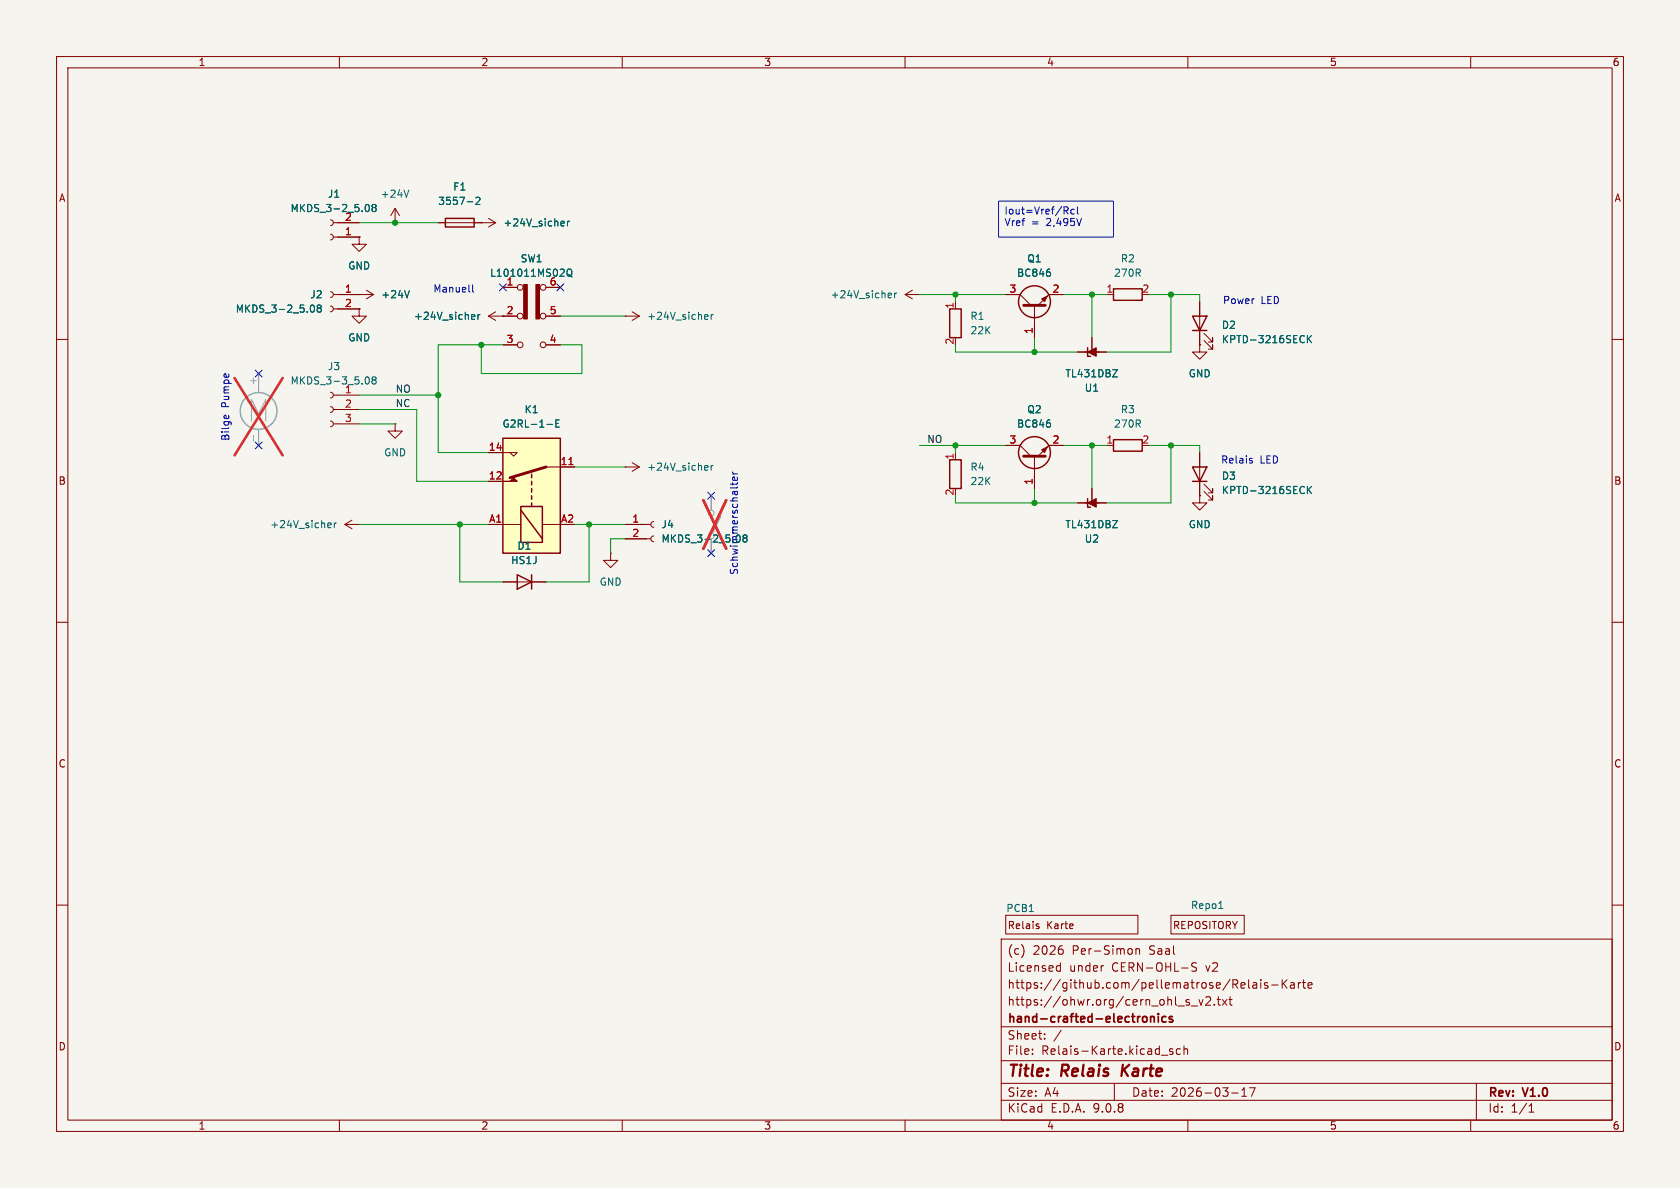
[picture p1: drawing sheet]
<svg xmlns="http://www.w3.org/2000/svg" width="297mm" height="210mm" viewBox="0 0 297 210" stroke-linecap="round" stroke-linejoin="round" font-family="sans-serif">
<path d="M0 0h297v210h-297z" fill="#f5f4ef" stroke="#f5f4ef" stroke-width=".18"/>
<g fill="none" stroke="#840000" stroke-width=".18">
<path d="M10 10h277v190h-277zM12 12h273v186h-273zM60 10v2M110 10v2M160 10v2M210 10v2M260 10v2M58.4 38.9l.4 .1 .1 .4-.1 .3-.4 .2M58.9 39.4h4.6M69.8 39.4h.1M69.8 36.8l.8 1.3M69.8 36.8l-.7 1.3"/>
<path d="M69.8 36.8v2.6M58.4 51.6l.4 .1 .1 .4-.1 .3-.4 .2M58.4 54.1l.4 .2 .1 .3-.1 .4-.4 .1M58.4 41.4l.4 .2 .1 .3-.1 .4-.4 .1M58.9 52.1h7.1M58.9 54.6h4.6M58.9 41.9h4.6M63.5 52.1h.1M63.5 41.9v1.3h-1.3l1.3 1.3 1.3-1.3h-1.3M63.5 41.9h.1M64.8 51.3l1.2 .8M66 52.1l-1.2 .7"/>
<path d="M86.4 55.9h2.5M86.4 55.9l1.2 .7M87.6 55.1l-1.2 .8M110.5 55.9h.1M110.5 55.9h2.5M111.8 55.1l1.2 .8M113 55.9l-1.2 .7M160 52.1h2.6M160 52.1l1.3 .7M161.3 51.3l-1.3 .8M162.6 52.1h.1M193 59.7v2.5"/>
<path d="M10 60h2M190.5 62.2h5.1M191.8 62.2h2.5M212.1 61v1.2h-1.3l1.3 1.3 1.3-1.3h-1.3M212.1 61h.1M285 60h2M212.1 80v7.6M212.9 86.9l1.5 1.5v-.8v.8h-.8M212.9 85.6l1.5 1.5v-.7v.7h-.8M10 110h2M285 110h2M10 160h2"/>
<path d="M177 166h108v32h-108zM181 167.6v1M186.9 171.6h.6M186.9 170.8h.6M187.5 170.2v1.5M187.8 167.8l.2 .3-.2 .5M195 170.7h.1M200 167.8l.2 .2v.4l-.2 .2M200.8 167.8l.2-.1 .4 .1 .1 .9M200.8 167.7v1M209.9 177.2l.3 .1 .1 .2-.2 .2h-.3M209.9 176.7l.3 .1"/>
<path d="M210.6 177.8h1.1M211.5 170.3l-.5-.1-.3 .1v.5l.7 .3 .1 .3-.3 .3-.5-.1M212 176.7l.3 1 .4-1M213.2 176.3l.5-.1 .3 .1v.3l-.9 1.1h.9M214.7 177.6v.1M215.2 176.7h.5M215.4 176.2v1.3l.3 .2M216.1 176.7l.8 1M216.9 176.7l-.8 1M217.2 176.7h.6M217.5 176.2v1.3l.3 .2M219.6 173.7l.4 .1 .1 .3-.7 .1"/>
<path d="M220 174.6l-.4 .1M220.7 173.2v1.3l.3 .2M221.5 173.8h.6l.1 .9M222.2 174.1h-.5a.29 .29 0 0 0-.3 .3 .29 .29 0 0 0 .3 .3l.5-.1M222.9 173.2v.1M222.9 173.7v1M224.1 173.8l-.4-.1-.2 .2 .1 .2 .5 .2v.3h-.6M224.8 174.1h1.2M226.7 173.2v1.5M226.9 173.8l.6 .9M227.5 173.2l-.8 .9M228.2 173.8h.5l.1 .9"/>
<path d="M228.8 174.1h-.5a.29 .29 0 0 0-.2 .3 .29 .29 0 0 0 .2 .3l.5-.1M229.5 173.7v1M230 173.7l-.3 .1-.2 .2M230.2 173.7h.6M230.5 173.2v1.3l.3 .2M231.2 174.2l.8-.1-.1-.3-.4-.1-.3 .2 .1 .7h.6M285 160h2M60 198v2M110 198v2M160 198v2M177 194.5h108M177 191.5h108"/>
<path d="M177 187.5h108M177 181.5h108M182.5 186.3v.1M182.5 185.5v.1M184.7 183.6v.1M184.7 182.8v.1M187.6 182.1l-1.3 2M197 191.5v3M205.3 186.5h1.2M207.3 185.5l-.3-.1-.3 .2 .1 .2 .5 .2v.3h-.6M208.7 185.5l-.5-.1-.2 .3v.4l.1 .2h.6M209.3 185.5l.2-.1 .4 .1 .1 .9"/>
<path d="M209.3 184.9v1.5M210 198v2M217.7 193.2h1.2M219.5 193.8h.9M219.5 192.7l.5-.4v1.5M220.9 192.3h1l-.7 1.5M260 198v2M261 191.5v6.5M270.3 196.6h.9M270.3 195.5l.4-.4v1.5"/>
</g>
<path d="M198.5 188.2l-.2 2M199.6 188.2l-1.2 1.2" fill="none" stroke="#840000" stroke-width=".4"/>
<path d="M203.4 179.7v1M203.4 179.8l.2-.1 .4 .1 .1 .9M204.8 179.2v.1M204.8 179.7v1M206.1 179.8l-.4-.1-.3 .3v.4l.2 .2h.5M207.3 179.8l-.4-.1-.2 .2 .1 .2 .5 .2v.3h-.6" fill="none" stroke="#840000" stroke-width=".3"/>
<path d="M192.3 62.2l1.5-.7v1.5z" fill="#840000" stroke="#840000" stroke-width=".18"/>
<path d="M192.3 61.5v1.5h.5M210.8 82.6h2.6l-1.3 2.5zM210.8 85.1h2.6" fill="none" stroke="#840000" stroke-width=".25"/>
<g fill="none" stroke="#006464" stroke-width=".18">
<path d="M64.9 36.1a.68 .68 0 0 1 .4 .7 .68 .68 0 0 1-.4 .6M66 36.7l-.2-.3 .2-.3h.3l.2 .3-.2 .3M66 36.7l-.2 .2v.4l.2 .1 .4-.1 .1-.1v-.3l-.2-.2M66 36.7h.3M72.3 33.6l-.5 1.3M55.2 53.9a.68 .68 0 0 1 .4 .7 .68 .68 0 0 1-.4 .6M56.3 54.5l-.2-.3 .2-.3h.3l.2 .3-.2 .3M56.3 54.5l-.2 .2v.4l.2 .1 .4-.1 .1-.2v-.2l-.2-.2M56.3 54.5h.3M72.4 51.4l-.4 1.2M83.5 55.6l.4 .1 .1 .2-.7 .1M83.9 56.4l-.4 .1"/>
<path d="M84.5 55.6v.9M84.9 55.6l-.4 .3M124.8 55.6l.3 .1 .1 .2-.6 .1M125.1 56.4l-.3 .1M125.7 55.6v.9M126.1 55.6l-.4 .3M157.2 51.8l.4 .1v.2l-.6 .1M157.6 52.6h-.4M158.2 51.8v.8M158.5 51.8l-.3 .2M196.7 65.3h.8l-.8 1.3h.8M230.5 86l.1 .1"/>
<path d="M230.6 87.1l-.1 .1M231.1 86v1.3M231.3 86.5l.6 .8M231.9 86l-.8 .7"/>
</g>
<path d="M88.9 77.5h10.2v20.3h-10.2z" fill="#ffffc2"/>
<g fill="none" stroke="#840000" stroke-width=".18">
<path d="M59.7 39.4h3.8M77.5 39.4h10.1M85.1 39.4h.1M86.4 38.6l1.2 .8M87.6 39.4l-1.2 .7M59.7 52.1h3.8M59.7 54.6h3.8M59.7 41.9h3.8M63.5 54.6v1.3h-1.3l1.3 1.3 1.3-1.3h-1.3M63.5 54.6h.1M63.5 41.9h.1M63.5 52.1h.1"/>
<path d="M88.9 50.8h2.5M88.9 55.9h2.5M96.5 50.8h2.6M96.5 55.9h2.6M168.9 53.3v1.3M177.8 52.1h2.5l1.9 1.9M182.9 54v5.7M188 52.1h-2.6l-1.9 1.9M193 59.7v2.5M195.6 52.1h1.2M212.1 53.3v7.7M212.9 58.9l1.5 1.6v-.8v.8h-.8"/>
<path d="M58.4 69.3l.4 .2 .1 .4-.1 .3-.4 .2M58.4 71.9l.4 .1 .1 .4-.1 .3-.4 .2M58.4 74.4l.4 .2 .1 .3-.1 .4-.4 .1M58.9 69.9h4.6M58.9 72.4h4.6M58.9 74.9h4.6M69.8 74.9v1.3h1.3l-1.3 1.3-1.2-1.3h1.2M69.8 74.9h.1M88.9 61h2.5M96.5 61h2.6M177.8 78.7h2.5l1.9 1.9M188 78.7h-2.6l-1.9 1.9"/>
<path d="M190.5 62.2h5.1M195.6 78.7h1.2M212.1 61h.1M212.9 60.2l1.5 1.5v-.7v.7h-.8M61 92.7h2.5M61 92.7l1.2 .8M62.2 91.9l-1.2 .8M63.5 92.7h.1M86.4 80h5l-.6 .6-.6-.6M86.4 92.7h5.7M86.4 85.1h2.5M95.9 92.7h3.2"/>
<path d="M96.5 82.6h5.1M107.9 97.8v1.3h-1.2l1.2 1.2 1.3-1.2h-1.3M107.9 97.8h.1M110.5 82.6h.1M110.5 92.7h4.6M110.5 82.6h2.5M110.5 95.3h4.6M111.8 81.8l1.2 .8M113 82.6l-1.2 .7M115.6 92.2l-.4 .2-.1 .3 .1 .4 .4 .1M115.6 94.7l-.4 .2-.1 .4 .1 .3 .4 .2M168.9 80v1.3"/>
<path d="M182.9 80.6v5.8M190.5 88.9h5.1M191.8 88.9h2.5M193 86.4v2.5M212.1 87.6v1.3h-1.3l1.3 1.3 1.3-1.3h-1.3M212.1 87.6h.1M212.1 80v2.6M212.1 85.1v2.5M88.9 102.9h7.6M177.8 161.8h23.4v3.3h-23.4zM183.4 163.7l.3 .1v.2l-.2 .2h-.2M183.4 163.3l.3 .1"/>
<path d="M207 161.8h13v3.3h-13z"/>
<circle cx="91.9" cy="50.8" r=".51"/>
<circle cx="91.9" cy="55.9" r=".51"/>
<circle cx="96" cy="55.9" r=".51"/>
<circle cx="96" cy="50.8" r=".51"/>
<circle cx="91.9" cy="61" r=".51"/>
<circle cx="96" cy="61" r=".51"/>
</g>
<g fill="none" stroke="#840000" stroke-width=".25">
<path d="M78.7 38.6h5.1v1.5h-5.1zM167.9 54.6h2v5.1h-2zM196.8 51.1h5.1v2h-5.1zM210.8 55.9h2.6l-1.3 2.5zM210.8 58.4h2.6M88.9 77.5h10.2v20.3h-10.2zM196.8 77.7h5.1v2.1h-5.1zM92.1 89.5h3.8v6.4h-3.8zM92.1 90.2l3.8 5.1M94 83.8v.7M94 85.1v.6M94 86.4v.6"/>
<path d="M94 87.6v.7M94 88.9v.6M167.9 81.3h2v5.1h-2zM192.3 88.1v1.6h.5M91.4 101.6l2.6 1.3-2.6 1.2zM94 101.6v2.5"/>
<circle cx="182.9" cy="53.3" r="2.82"/>
<circle cx="182.9" cy="80" r="2.82"/>
</g>
<g fill="#840000" stroke="#840000" stroke-width=".18">
<path d="M88.9 85.1h1.3l.6-.6 .6 .6z"/>
<path d="M92.6 50.3h.6v6.1h-.6z"/>
<path d="M94.7 50.3h.7v6.1h-.7z"/>
<path d="M184.1 52.8l1.1-.5-.5 1z"/>
<path d="M192.3 88.9l1.5-.8v1.6z"/>
<path d="M184.1 79.5l1.1-.5-.5 1z"/>
</g>
<path d="M181 54h3.8M96.5 82.6l-6.3 1.9M181 80.6h3.8" fill="none" stroke="#840000" stroke-width=".51"/>
<path d="M100.6 82.1h.7" fill="none" stroke="#a90000" stroke-width=".18"/>
<g fill="none" stroke="#006464" stroke-width=".18">
<path d="M64.9 36.1a.68 .68 0 0 1 .4 .7 .68 .68 0 0 1-.4 .6M66 36.7l-.2-.3 .2-.3h.3l.2 .3-.2 .3M66 36.7l-.2 .2v.4l.2 .1 .4-.1 .1-.1v-.3l-.2-.2M66 36.7h.3M82.6 35.7h1M84.1 35l.5-.1 .2 .3-.7 .9h.7M99.4 39.1l.3 .1 .1 .2-.6 .1M99.7 39.9h-.3M100.3 39.1v.8M100.7 39.1l-.4 .2M55.2 53.9a.68 .68 0 0 1 .4 .7 .68 .68 0 0 1-.4 .6M56.3 54.5l-.2-.3 .2-.3h.3l.2 .3-.2 .3"/>
<path d="M56.3 54.5l-.2 .2v.4l.2 .1 .4-.1 .1-.2v-.2l-.2-.2M56.3 54.5h.3M72.4 51.4l-.4 1.2M83.5 55.6l.4 .1 .1 .2-.7 .1M83.9 56.4l-.4 .1M84.5 55.6v.9M84.9 55.6l-.4 .3M100.3 47.8l.2-.2a.43 .43 0 0 1 .6 .4v.4a.42 .42 0 0 1-.4 .5 .42 .42 0 0 1-.5-.5zM100.5 48.5l.6 .5M185.6 48.1l.1 .2-.1 .5M230.5 59.4h.1M231.1 59.3v1.3"/>
<path d="M231.3 59.9l.6 .7M231.9 59.3l-.8 .7M64.9 66.6a.68 .68 0 0 1 .4 .7 .68 .68 0 0 1-.4 .6M66 67.2l-.2-.3 .2-.3h.3l.2 .3-.2 .3M66 67.2l-.2 .2v.4l.2 .1 .4-.1 .1-.2v-.2l-.2-.2M66 67.2h.3M96.7 75h1M98.3 74.8h.4M98.9 74.2h-.6v1.3h.6M185.6 74.8l.1 .2-.1 .4M196.7 65.3h.8l-.8 1.3h.8M230.6 60.5h-.1"/>
<path d="M58.1 92.4l.4 .1 .1 .2-.7 .2M58.5 93.2l-.4 .1M59.1 92.4v.9M59.5 92.4l-.4 .3M124.8 82.3h.3l.1 .3-.6 .1M125.1 83.1h-.3M125.7 82.3v.8M126.1 82.3l-.4 .2M131.6 95.1l-.3-.2 .3-.3h.2l.3 .2-.3 .3M131.6 95.1l-.3 .2 .1 .4 .2 .1h.3l.2-.2v-.3l-.3-.2M131.6 95.1h.2M196.7 92h.8l-.8 1.3h.8"/>
<path d="M230.5 86l.1 .1M230.6 87.1l-.1 .1M231.1 86v1.3M231.3 86.5l.6 .8M231.9 86l-.8 .7M215.5 160.6h.7"/>
</g>
<g fill="none" stroke="#9c9b98" stroke-width=".18">
<path d="M44.4 74.4v-3.8l1.3 2.6 1.3-2.6v3.8M45.7 66v3.4M45.7 75.9v2.8M125.7 87.6v2.6M125.7 95.3v2.5M127.5 91.2l-1.5 3"/>
<circle cx="125.7" cy="90.7" r=".51"/>
</g>
<circle cx="45.7" cy="72.6" r="3.3" fill="none" stroke="#9c9b98" stroke-width=".25"/>
<path d="M44.8 77v1" fill="none" stroke="#939391" stroke-width=".18"/>
<path d="M41.5 66.8l8.5 13.7M50 66.8l-8.5 13.7M124.3 88.4l4.1 8.6M128.4 88.4l-4.1 8.6" fill="none" stroke="#e12e31" stroke-width=".46"/>
<g fill="none" stroke="#009600" stroke-width=".18">
<path d="M63.5 39.4h14M99.1 55.9h11.4M162.6 52.1h15.2M168.9 52.1v1.2M182.9 59.7v2.5M188 52.1h7.6M193 52.1v7.6M203.2 52.1h8.9v1.2M207 52.1v10.1h-11.4M63.5 69.9h14M63.5 72.4h10.2v12.7h12.7M63.5 74.9h6.3"/>
<path d="M85.1 61v5h17.8v-5h-3.8M88.9 61h-11.4v19h8.9M162.6 78.7h15.2M168.9 61v1.2h21.6M168.9 78.7v1.3M188 78.7h7.6M193 78.7v7.7M203.2 78.7h8.9v1.3M207 78.7v10.2h-11.4M63.5 92.7h22.9M81.3 92.7v10.2h7.6M101.6 92.7h8.9"/>
<path d="M101.6 82.6h8.9M104.1 92.7v10.2h-7.6M110.5 95.3h-2.6v2.5M168.9 87.6v1.3h21.6M182.9 86.4v2.5"/>
</g>
<path d="M88.3 50.2l1.2 1.2M89.5 50.2l-1.2 1.2M98.5 50.2l1.2 1.2M99.7 50.2l-1.2 1.2M45.1 78.1l1.2 1.2M45.1 65.4l1.2 1.2M46.3 78.1l-1.2 1.2M46.3 65.4l-1.2 1.2M125.1 87l1.2 1.2M125.1 97.2l1.2 1.2M126.3 87l-1.2 1.2M126.3 97.2l-1.2 1.2" fill="none" stroke="#000084" stroke-width=".18"/>
<g fill="none" stroke="#0000c2" stroke-width=".18">
<path d="M176.5 35.6h20.3v6.3h-20.3zM188.1 36.6h.5l.2 .2-.1 .4h-.6M188.4 37.2l.4 .6M189.9 37h-.3l-.3 .2 .1 .6h.5M190.5 36.6v1.1l.1 .1M83.6 50.4v1.1l.1 .1M39.6 73.6l.3-.2 .1 .6M40.4 73.5l.1 .1M129.5 83.4l.3 .4M129.5 85.3v.5M129.5 83.8h.9M130.3 84.4l.1 .3-.2 .2h-.6v-.5l.2-.1 .2 .6"/>
<path d="M130.4 85.3l-.2 .3h-1.1M221.1 81.4l.3 .1v.2l-.1 .2h-.3M221.1 81l.3 .1"/>
</g>
<g fill="#009600" stroke="#009600" stroke-width=".18">
<circle cx="85.1" cy="61" r=".46"/>
<circle cx="77.5" cy="69.9" r=".46"/>
<circle cx="81.3" cy="92.7" r=".46"/>
<circle cx="104.1" cy="92.7" r=".46"/>
<circle cx="168.9" cy="52.1" r=".46"/>
<circle cx="193" cy="78.7" r=".46"/>
<circle cx="182.9" cy="62.2" r=".46"/>
<circle cx="207" cy="52.1" r=".46"/>
<circle cx="193" cy="52.1" r=".46"/>
<circle cx="69.8" cy="39.4" r=".46"/>
<circle cx="207" cy="78.7" r=".46"/>
<circle cx="168.9" cy="78.7" r=".46"/>
<circle cx="182.9" cy="88.9" r=".46"/>
</g>
<g font-size="2.8" fill="#840000">
<text x="178" y="190.9">Title:</text>
<text x="187.7" y="190.9">Relais</text>
<text x="199.1" y="190.9">Karte</text>
</g>
<g font-size="2.1" fill="#840000">
<text x="178" y="172">Licensed</text>
<text x="178" y="169">(c)</text>
<text x="182.6" y="169">2026</text>
<text x="189" y="172">under</text>
<text x="189.6" y="169">Per-Simon</text>
<text x="196.6" y="172">CERN-OHL-S</text>
<text x="203.3" y="169">Saal</text>
<text x="213.3" y="172">v2</text>
<text x="178" y="178">https://ohwr.org/cern_ohl_s_v2.txt</text>
<text x="178" y="175">https://github.com/pellematrose/Relais-Karte</text>
<text x="178" y="184">Sheet:</text>
<text x="178" y="181.2">hand-crafted-electronics</text>
<text x="178" y="186.7">File:</text>
<text x="184.1" y="186.7">Relais-Karte.kicad_sch</text>
<text x="178" y="196.9">KiCad</text>
<text x="178" y="194.1">Size:</text>
<text x="184.7" y="194.1">A4</text>
<text x="185.7" y="196.9">E.D.A.</text>
<text x="193.3" y="196.9">9.0.8</text>
<text x="200" y="194.1">Date:</text>
<text x="207" y="194.1">2026-03-17</text>
<text x="263" y="194.3">Rev:</text>
<text x="263" y="196.9">Id:</text>
<text x="267.1" y="196.9">1/1</text>
<text x="269.4" y="194.3">V1.0</text>
</g>
<g font-size="1.8" fill="#840000">
<text x="35" y="11.9">1</text>
<text x="85" y="11.9">2</text>
<text x="135" y="11.9">3</text>
<text x="185" y="11.9">4</text>
<text x="235" y="11.9">5</text>
<text x="285" y="11.9">6</text>
<text x="10.3" y="35.9">A</text>
<text x="285.3" y="35.9">A</text>
<text x="89.5" y="55.6">2</text>
<text x="10.3" y="85.9">B</text>
<text x="285.3" y="85.9">B</text>
<text x="10.3" y="135.9">C</text>
<text x="285.3" y="135.9">C</text>
<text x="178.1" y="164.4">Relais</text>
<text x="185" y="164.4">Karte</text>
<text x="207.3" y="164.4">REPOSITORY</text>
<text x="10.3" y="185.9">D</text>
<text x="285.3" y="185.9">D</text>
<text x="35" y="199.9">1</text>
<text x="85" y="199.9">2</text>
<text x="135" y="199.9">3</text>
<text x="185" y="199.9">4</text>
<text x="235" y="199.9">5</text>
<text x="285" y="199.9">6</text>
</g>
<g font-size="1.8" fill="#006464">
<text x="57.9" y="35.2">J1</text>
<text x="67.2" y="35.2">+24V</text>
<text x="80" y="33.9">F1</text>
<text x="51.3" y="37.7">MKDS_3-2_5.08</text>
<text x="77.4" y="36.4">3557-2</text>
<text x="88.9" y="40.2">+24V_sicher</text>
<text x="61.5" y="47.9">GND</text>
<text x="91.9" y="46.6">SW1</text>
<text x="181.5" y="46.6">Q1</text>
<text x="198" y="46.6">R2</text>
<text x="54.8" y="52.9">J2</text>
<text x="67.3" y="52.9">+24V</text>
<text x="86.5" y="49.1">L101011MS02Q</text>
<text x="146.7" y="52.9">+24V_sicher</text>
<text x="179.7" y="49.1">BC846</text>
<text x="196.8" y="49.1">270R</text>
<text x="41.6" y="55.5">MKDS_3-2_5.08</text>
<text x="73.1" y="56.7">+24V_sicher</text>
<text x="114.3" y="56.7">+24V_sicher</text>
<text x="171.5" y="56.7">R1</text>
<text x="171.5" y="59.3">22K</text>
<text x="215.9" y="58.3">D2</text>
<text x="57.9" y="65.6">J3</text>
<text x="61.5" y="60.6">GND</text>
<text x="215.9" y="60.9">KPTD-3216SECK</text>
<text x="51.3" y="68.2">MKDS_3-3_5.08</text>
<text x="60.9" y="69.6">1</text>
<text x="188.3" y="66.9">TL431DBZ</text>
<text x="191.7" y="69.4">U1</text>
<text x="210.1" y="66.9">GND</text>
<text x="88.7" y="75.8">G2RL-1-E</text>
<text x="92.6" y="73.3">K1</text>
<text x="179.7" y="75.8">BC846</text>
<text x="181.5" y="73.3">Q2</text>
<text x="196.8" y="75.8">270R</text>
<text x="198" y="73.3">R3</text>
<text x="67.8" y="80.9">GND</text>
<text x="114.3" y="83.4">+24V_sicher</text>
<text x="171.5" y="83.4">R4</text>
<text x="171.5" y="86">22K</text>
<text x="215.9" y="85">D3</text>
<text x="215.9" y="87.5">KPTD-3216SECK</text>
<text x="47.7" y="93.6">+24V_sicher</text>
<text x="116.8" y="93.6">J4</text>
<text x="188.3" y="93.6">TL431DBZ</text>
<text x="210.1" y="93.6">GND</text>
<text x="90.2" y="99.9">HS1J</text>
<text x="91.4" y="97.4">D1</text>
<text x="116.8" y="96.1">MKDS_3-2_5.08</text>
<text x="130.7" y="101.7" transform="rotate(-90 130.7 101.7)">Schwimmerschalter</text>
<text x="191.7" y="96.1">U2</text>
<text x="105.9" y="103.7">GND</text>
<text x="177.8" y="161.4">PCB1</text>
<text x="210.5" y="160.9">Repo1</text>
</g>
<g font-size="1.8" fill="#a90000">
<text x="60.9" y="41.7">1</text>
<text x="60.9" y="39.1">2</text>
<text x="60.9" y="51.8">1</text>
<text x="89.5" y="50.5">1</text>
<text x="97.1" y="50.5">6</text>
<text x="178.4" y="51.8">3</text>
<text x="186" y="51.8">2</text>
<text x="195.5" y="51.8">1</text>
<text x="201.9" y="51.8">2</text>
<text x="60.9" y="54.4">2</text>
<text x="97.1" y="55.6">5</text>
<text x="168.7" y="54.7" transform="rotate(-90 168.7 54.7)">1</text>
<text x="182.6" y="59.1" transform="rotate(-90 182.6 59.1)">1</text>
<text x="89.5" y="60.7">3</text>
<text x="97.1" y="60.7">4</text>
<text x="168.7" y="61" transform="rotate(-90 168.7 61)">2</text>
<text x="60.9" y="72.1">2</text>
<text x="60.9" y="74.7">3</text>
<text x="86.3" y="79.8">14</text>
<text x="99" y="82.3">11</text>
<text x="168.7" y="81.4" transform="rotate(-90 168.7 81.4)">1</text>
<text x="178.4" y="78.5">3</text>
<text x="186" y="78.5">2</text>
<text x="195.5" y="78.5">1</text>
<text x="201.9" y="78.5">2</text>
<text x="86.3" y="84.8">12</text>
<text x="168.7" y="87.7" transform="rotate(-90 168.7 87.7)">2</text>
<text x="182.6" y="85.8" transform="rotate(-90 182.6 85.8)">1</text>
<text x="86.4" y="92.5">A1</text>
<text x="99.1" y="92.5">A2</text>
<text x="111.7" y="92.5">1</text>
<text x="111.7" y="95">2</text>
</g>
<g font-size="1.8" fill="#0000c2">
<text x="177.5" y="38.2">Iout=Vref/Rcl</text>
<text x="177.5" y="40.3">Vref</text>
<text x="182.3" y="40.3">=</text>
<text x="185.1" y="40.3">2,495V</text>
<text x="76.5" y="51.9">Manuell</text>
<text x="216.1" y="54">Power</text>
<text x="222.9" y="54">LED</text>
<text x="40.7" y="72.1" transform="rotate(-90 40.7 72.1)">Pumpe</text>
<text x="40.7" y="78" transform="rotate(-90 40.7 78)">Bilge</text>
<text x="215.8" y="82.1">Relais</text>
<text x="222.7" y="82.1">LED</text>
</g>
<text font-size="1.8" fill="#939391" x="45.5" y="68.2" transform="rotate(-90 45.5 68.2)">+</text>
<g font-size="1.8" fill="#0f0f0f">
<text x="69.8" y="69.5">NO</text>
<text x="69.8" y="72">NC</text>
<text x="163.8" y="78.4">NO</text>
</g>
</svg>
